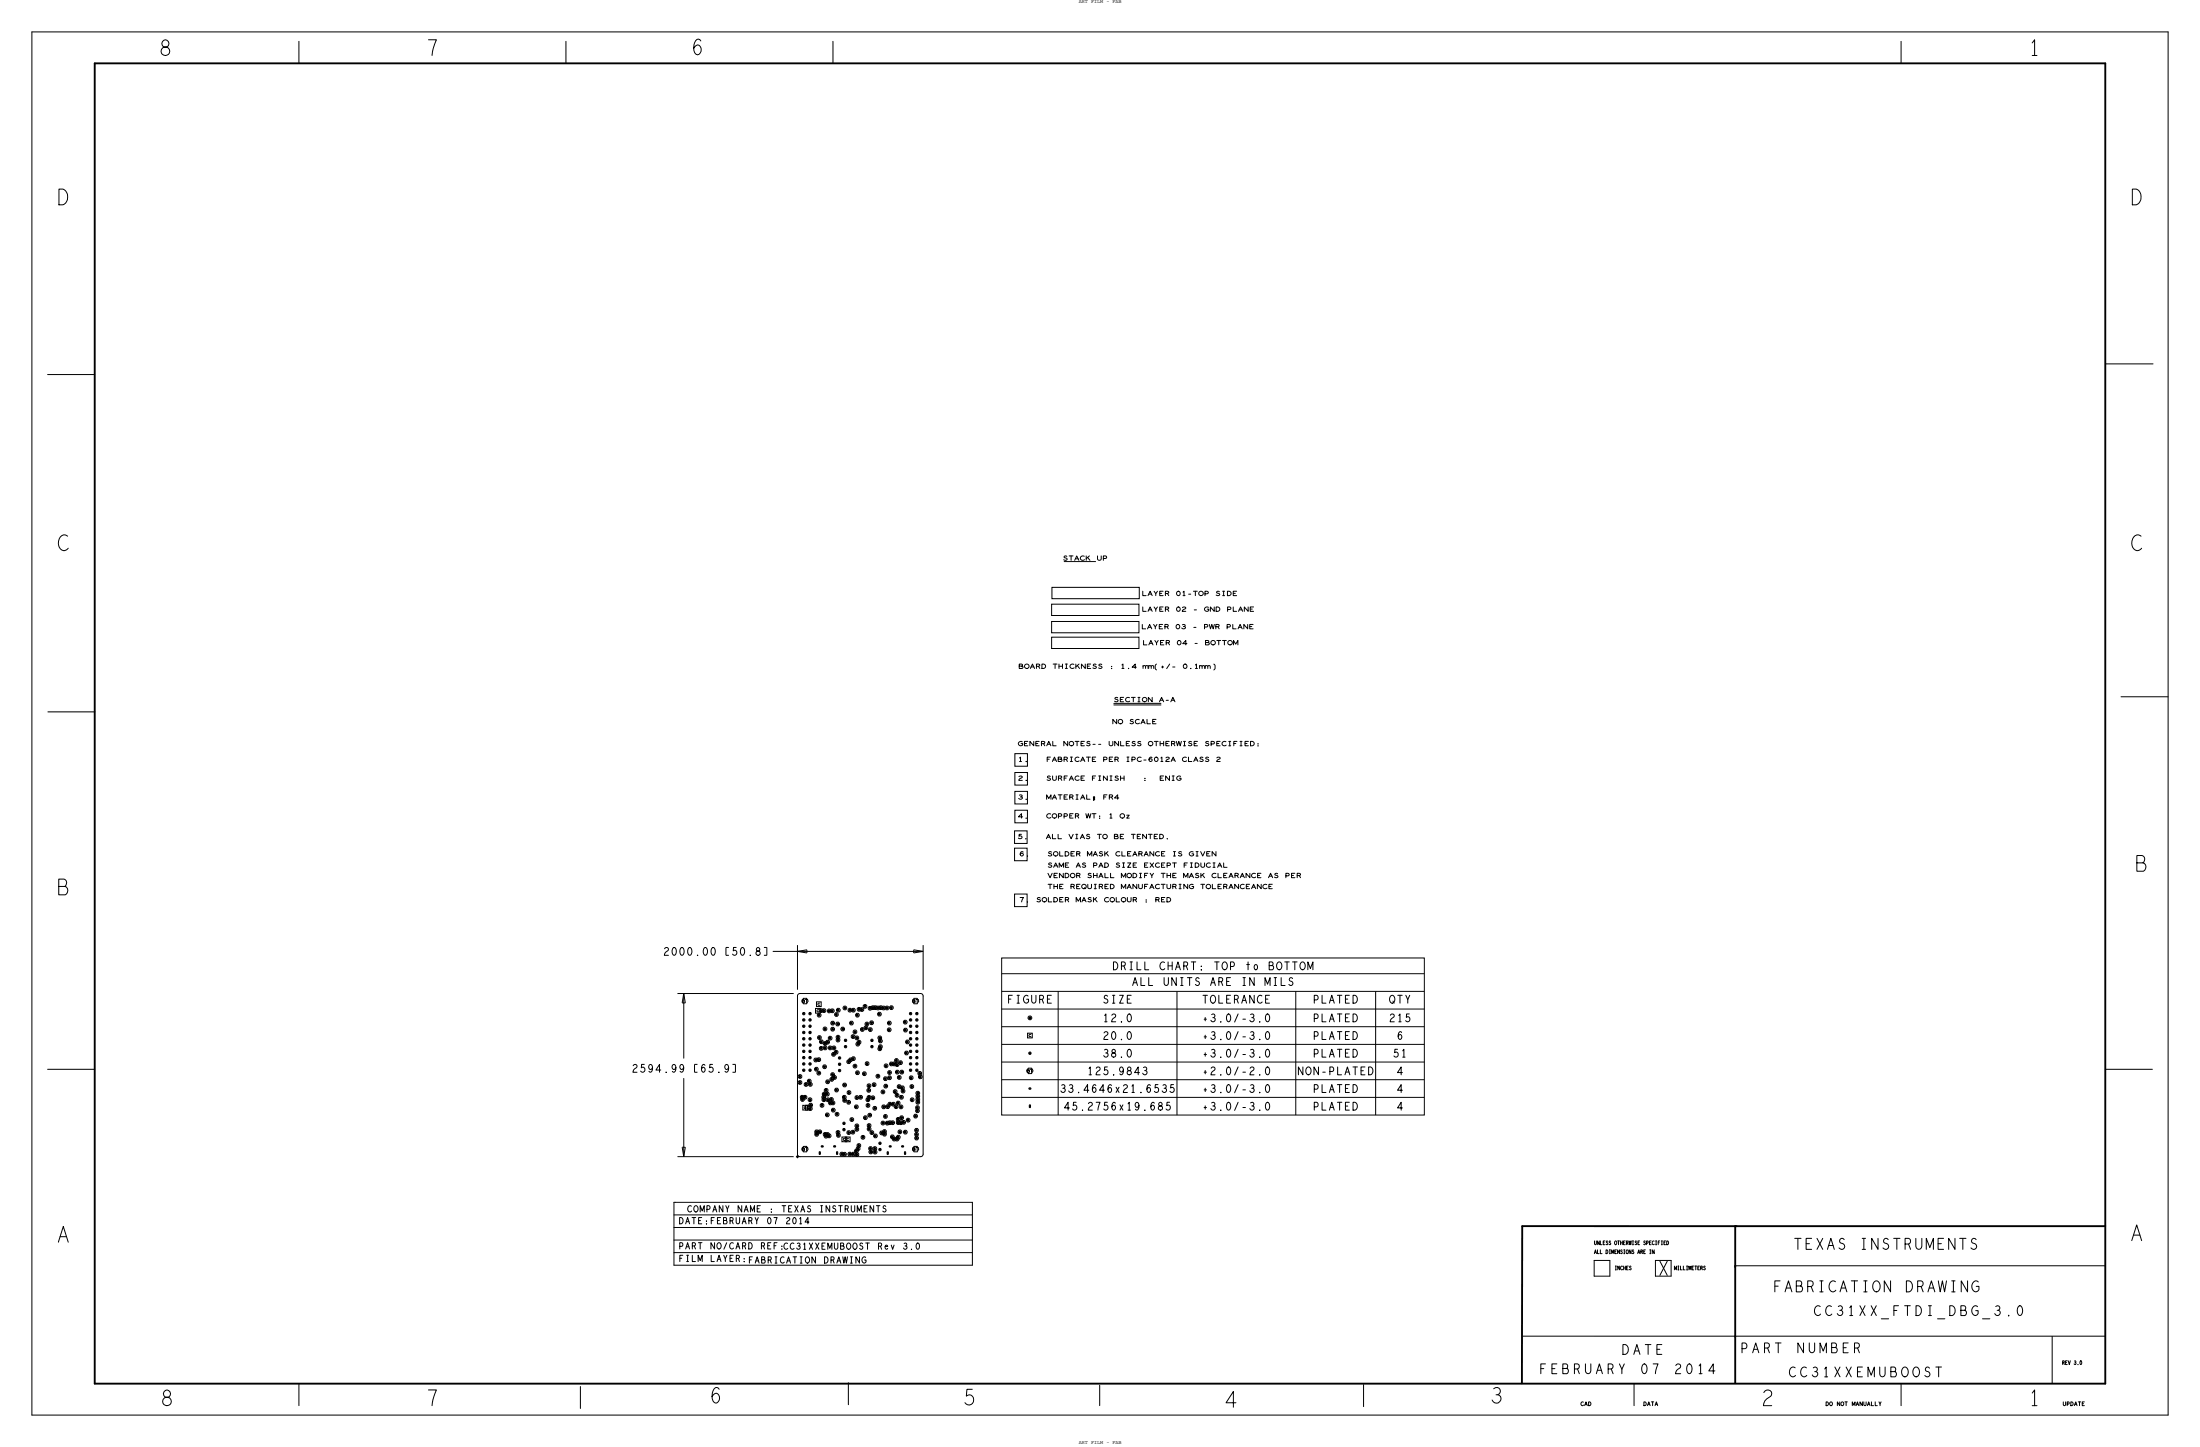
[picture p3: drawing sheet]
<svg xmlns="http://www.w3.org/2000/svg" width="889mm" height="585mm" viewBox="0 0 889 585" stroke-linecap="round" stroke-linejoin="round" font-family="sans-serif">
<!-- layer: Board Outline -->
<g fill="none" stroke="#000" stroke-width=".4">
<path d="M293.5 382.8h1.2zM293.5 382.8v3.1zM293.5 385.9h1.2zM308.8 382.8h1.2zM308.8 385.9h1.2zM310 382.8v3.1zM312.4 384.4h10zM322.4 384.4h50.8zM322.4 384.4l3.8 .6zM322.4 381.8v18.1zM322.4 384.4l3.8-.7zM326.2 383.7v1.3z"/>
<path d="M369.4 383.7v1.3zM369.4 385l3.8-.6zM369.4 383.7l3.8 .7zM373.2 381.8v18.1zM273.9 401.4h47zM275.8 405.2h1.3zM276.4 401.4l-.6 3.8zM276.4 401.4v26.2zM276.4 401.4l.7 3.8zM322.4 402.4v63.9zM323.4 401.4h48.8zM323.4 401.4l-.7 .3-.3 .7"/>
<path d="M372.2 401.4l.7 .3 .3 .7M373.2 402.4v63.9zM276.4 435.6v31.7zM280.8 430h1.2zM280.8 430v3.2zM280.8 433.2h1.2zM296.1 430h1.2zM296.1 433.2h1.2zM297.3 430v3.2zM273.9 467.3h46.9zM275.8 463.5h1.3zM275.8 463.5l.6 3.8z"/>
<path d="M277.1 463.5l-.7 3.8zM322.4 466.3l.3 .7 .7 .3M323.4 467.3h48.8zM373.2 466.3l-.3 .7-.7 .3"/>
</g>
<!-- layer: Nets -->
<g fill="none" stroke="#000" stroke-width=".4">
<path d="M324.3 404.4h.8l.2 .3-.3 .4h-.7v-1.3l.7 .1v.5M324.8 403.3h1.3l.6 1.1-.6 1.1h-1.3l-.6-1.1zM325.1 409.3l-.4 .2 .3 .2v-.2M325.1 416.9l-.4 .2 .3 .3v-.3M325.1 414.4l-.4 .2 .3 .2v-.2M325.1 419.5l-.4 .1 .3 .3v-.2M325.1 411.9l-.4 .1 .3 .3v-.3M325.6 403.8h1M326.1 403.8v1.3M327.6 409.3l-.3 .2 .2 .2v-.2M327.6 411.9l-.3 .1 .2 .3v-.3M327.6 416.9l-.3 .2 .2 .3v-.3"/>
<path d="M327.6 414.4l-.3 .2 .2 .2v-.2M327.6 419.5l-.3 .1 .2 .3v-.2M329.7 407.4h1.9v1.9h-1.9zM330.1 404.7h1.9v1.9h-1.9zM330.9 410.1h.5l-.1 .4h-.4v-.8l.4 .1v.3M331 419.1l.5 .1-.1 .4h-.4v-.8h.4v.3M331 408a.47 .47 0 0 0-.6 0 .47 .47 0 0 0 0 .7 .47 .47 0 0 0 .6 0M331.4 405.3a.47 .47 0 0 0-.7 .1 .47 .47 0 0 0 .1 .6 .47 .47 0 0 0 .6 0M331.7 408.3h.5l-.1 .4h-.4v-.8h.4v.4M332.8 408.3h.5l-.1 .4h-.4v-.8h.4v.4M333.2 415.7h.5l-.1 .4h-.4v-.8h.5l-.1 .4M334.9 408.4h.5l-.1 .4h-.4v-.8l.5 .1-.1 .3"/>
<path d="M335.3 419.4h.5l-.1 .4h-.4v-.8l.4 .1v.3M336.2 408.3l.5 .1-.1 .3h-.4v-.7h.4v.3M336.3 413.3h.5l-.1 .4h-.4v-.7h.5l-.1 .3M336.3 415.8h.5l-.1 .4h-.4v-.8h.5l-.1 .4M337.8 409.8l.5 .1v.3h-.5v-.7h.5l-.1 .3M338.4 413.7h.4v.4h-.4v-.8l.4 .1-.1 .3M338.5 419h.5l-.1 .4h-.4v-.8l.4 .1v.3M338.6 408.1h.5l-.1 .4h-.4v-.8l.4 .1v.3M340.4 415.7h.5l-.1 .4h-.4v-.8l.4 .1v.3M341.3 407.2h.5l-.1 .4h-.4v-.8l.4 .1v.3M343.3 408.1h.5l-.1 .4h-.4v-.8l.4 .1v.3M343.9 413.3h.5l-.1 .4h-.4v-.8l.4 .1v.3"/>
<path d="M344.6 418.8h.5l-.1 .4h-.4v-.8h.4v.4M344.7 408.1h.5l-.1 .4h-.4v-.8l.4 .1v.3M345.3 416.8l.5 .1v.4h-.5v-.8h.5l-.1 .3M346.1 419.3h.5l-.1 .4h-.4v-.8l.4 .1v.3M346.3 410.1h.5v.4h-.5v-.8l.5 .1-.1 .3M347 407.7l.5 .1-.1 .3h-.4v-.7h.4v.3M348.1 407.8l.5 .1v.3h-.5v-.7h.5l-.1 .3M348.3 415.9h.5l-.1 .4h-.4v-.8l.4 .1v.3M349.4 406.6h.5l-.1 .4h-.4v-.8h.4v.4M349.8 415.2h.5l-.1 .4h-.4v-.8l.4 .1v.3M350.2 413.7h.4v.4h-.4v-.8l.4 .1v.3M351.4 407.3h.5v.4h-.5v-.7h.5l-.1 .3"/>
<path d="M351.6 415.9l.4 .1v.3h-.4v-.7h.4v.3M352.1 413.2h.5l-.1 .4h-.4v-.8h.4v.4M352.6 407.1h.5l-.1 .4h-.4v-.8h.4v.4M353.6 407.1h.5l-.1 .4h-.4v-.8h.4v.4M354.6 407.2h.5l-.1 .4h-.4v-.8l.4 .1v.3M355.2 409.7h.5l-.1 .4h-.4v-.8l.5 .1-.1 .3M355.4 419.3h.5l-.1 .4h-.4v-.8l.4 .1v.3M355.8 407.1h.4v.4h-.4v-.8h.4l-.1 .4M356.9 407.2h.5l-.1 .4h-.4v-.8l.4 .1v.3M358.3 407.2h.5l-.1 .4h-.4v-.8l.4 .1v.3M359.2 416h.5l-.1 .4h-.4v-.7h.4v.3M359.2 413.3h.5v.4h-.5v-.8l.5 .1-.1 .3"/>
<path d="M360.1 407.1h.5l-.1 .4h-.4v-.8h.4v.4M365.7 412.9h.4v.4h-.4v-.7h.4v.3M365.8 416.1l.4 .1v.3h-.4v-.7h.4v.3M368.3 416.9l-.4 .2 .2 .3 .1-.3M368.3 419.5l-.4 .1 .2 .3 .1-.2M368.3 411.9l-.4 .1 .2 .3 .1-.3M368.3 409.3l-.4 .2 .2 .2 .1-.2M368.3 414.4l-.4 .2 .2 .2 .1-.2M369 404.4h.8l.2 .3-.3 .4h-.7v-1.3l.7 .1v.5M369.5 403.3h1.3l.6 1.1-.6 1.1h-1.3l-.6-1.1zM370.3 403.8h1M370.8 403.8v1.3"/>
<path d="M370.8 409.3l-.4 .2 .3 .2v-.2M370.8 411.9l-.4 .1 .3 .3v-.3M370.8 419.5l-.4 .1 .3 .3v-.2M370.8 414.4l-.4 .2 .3 .2v-.2M370.8 416.9l-.4 .2 .3 .3v-.3M323.1 434.9h.5l-.1 .4h-.4v-.8l.4 .1v.3M323.1 437.3h.5l-.1 .4h-.4v-.8l.4 .1v.3M325.1 424.6l-.4 .1 .3 .3v-.3M325.1 422l-.4 .2 .3 .2v-.2M325.1 427.1l-.4 .2 .3 .2v-.2M325.1 432.2l-.4 .1 .3 .3v-.2M325.1 429.6l-.4 .2 .3 .3v-.3"/>
<path d="M325.6 438.1h.4v.4h-.4v-.8l.4 .1v.3M326.9 436.7l.4 .1v.4h-.4v-.8h.4v.3M327.3 438.1h.5l-.1 .4h-.4v-.8h.4v.4M327.6 422l-.3 .2 .2 .2v-.2M327.6 427.1l-.3 .2 .2 .2v-.2M327.6 424.6l-.3 .1 .2 .3v-.3M327.6 432.2l-.3 .1 .2 .3v-.2M327.6 429.6l-.3 .2 .2 .3v-.3M329.5 428.2h.5l-.1 .4h-.4v-.8l.4 .1v.3M329.7 431.9l.5 .1v.3h-.5v-.7h.5l-.1 .3M330.7 428.1h.5l-.1 .4h-.4v-.8l.4 .1v.3M330.7 433.5h.5l-.1 .4h-.4v-.7h.4v.3"/>
<path d="M331.7 423.5h.5l-.1 .4h-.4v-.7h.4v.3M331.7 420.8l.5 .1v.3h-.5v-.7h.5l-.1 .3M333.1 430.9l.4 .1v.3h-.4v-.7h.4v.3M333.3 421.5l.5 .1-.1 .4h-.4v-.8h.4v.3M333.3 423.3h.5l-.1 .4h-.4v-.7h.4v.3M334.3 437h.5l-.1 .4h-.4v-.7h.4v.3M334.3 421h.5l-.1 .4h-.4v-.8l.4 .1v.3M335.3 423.3h.5l-.1 .4h-.4v-.7h.4v.3M335.9 436l.5 .1v.3h-.5v-.7h.5l-.1 .3M336.3 434.1h.5l-.1 .4h-.4v-.7h.4v.3M336.7 425.9l.5 .1-.1 .3h-.4v-.7h.4v.3M336.8 423.3h.5l-.1 .4h-.4v-.7h.5l-.1 .3"/>
<path d="M337.1 435.3h.5l-.1 .4h-.4v-.8h.4v.4M337.7 425.1h.5l-.1 .4h-.4v-.8l.5 .1-.1 .3M338.5 420.1l.5 .1-.1 .4h-.4v-.8h.4v.3M339.6 432.3l-.4 .2 .2 .2 .1-.2M339.6 427.2l-.4 .2 .2 .3 .1-.3M339.6 429.8l-.4 .1 .2 .3 .1-.2M341.1 438.3h.5v.4h-.5v-.7h.5l-.1 .3M342 422.6l-.4 .2 .2 .3 .1-.3M342 420.1l-.4 .2 .2 .2 .1-.2M342.8 428.9h.5l-.1 .4h-.4v-.7h.4v.3M343.6 428.1l.4 .1v.4h-.4v-.8h.4v.3M344.7 427.7h.5l-.1 .4h-.4v-.8h.4v.4"/>
<path d="M345.3 430.7h.5v.4h-.5v-.8l.5 .1-.1 .3M346.4 433.4h.4v.4h-.4v-.8h.4l-.1 .4M346.5 421.8h.5l-.1 .4h-.4v-.8l.4 .1v.3M347 421h.5l-.1 .4h-.4v-.7h.4v.3M349.1 433.7l.5 .1v.4h-.5v-.8h.5l-.1 .3M350.3 429.7h.4v.4h-.4v-.8l.4 .1-.1 .3M351 438.6h.5l-.1 .4h-.4v-.7h.4v.3M352.7 422.6l-.4 .2 .2 .3v-.3M352.7 420.1l-.4 .2 .2 .2v-.2M353.1 438.2h.5l-.1 .4h-.4v-.8l.4 .1v.3M354.6 434.8h.5l-.1 .4h-.4v-.8h.4v.4M355.4 423.7h.5l-.1 .4h-.4v-.8l.4 .1v.3"/>
<path d="M355.6 420.5l.5 .1-.1 .3h-.4v-.7h.5l-.1 .3M355.6 422.8h.5l-.1 .4h-.4v-.7h.5l-.1 .3M357.7 435.8h.4v.4h-.4v-.8l.4 .1v.3M357.8 438.8h.5l-.1 .4h-.4v-.8h.4v.4M357.9 430.6h.5l-.1 .4h-.4v-.8h.4v.4M359.3 435.4h.5l-.1 .4h-.4v-.8l.4 .1v.3M359.3 433.3h.5l-.1 .4h-.4v-.8l.5 .1-.1 .3M360.1 429.8h.5l-.1 .4h-.4v-.8l.4 .1v.3M361.2 429.8h.5l-.1 .4h-.4v-.8l.4 .1v.3M362.1 428.4h.5l-.1 .4h-.4v-.8l.4 .1v.3M362.4 430.1h.4v.4h-.4v-.8l.4 .1v.3M362.5 433.1h.4v.4h-.4v-.8l.4 .1v.3"/>
<path d="M363.2 438.9l.5 .1-.1 .3h-.4v-.7h.4v.3M363.2 435.3h.5v.4h-.5v-.8h.5l-.1 .4M363.8 429.3h.4v.4h-.4v-.8l.4 .1-.1 .3M364.3 433.1h.4v.4h-.4v-.8l.4 .1v.3M364.5 439.5h.5l-.1 .4h-.4v-.8h.4v.4M366.2 425.4h.4v.4h-.4v-.8l.4 .1v.3M366.5 420.9h.5v.4h-.5v-.7h.5l-.1 .3M368.1 435.4h.5l-.1 .4h-.4v-.8l.4 .1v.3M368.3 429.6l-.4 .2 .2 .3 .1-.3M368.3 432.2l-.4 .1 .2 .3 .1-.2M368.3 424.6l-.4 .1 .2 .3 .1-.3M368.3 427.1l-.4 .2 .2 .2 .1-.2"/>
<path d="M368.3 422l-.4 .2 .2 .2 .1-.2M368.3 438.9l.5 .1-.1 .3h-.4v-.7h.5l-.1 .3M370.8 432.2l-.4 .1 .3 .3v-.2M370.8 422l-.4 .2 .3 .2v-.2M370.8 424.6l-.4 .1 .3 .3v-.3M370.8 427.1l-.4 .2 .3 .2v-.2M370.8 429.6l-.4 .2 .3 .3v-.3M371.5 433.6h.5l-.1 .4h-.4v-.7h.5l-.1 .3M371.8 435h.4v.4h-.4v-.7h.4l-.1 .3M324 443.3h.5l-.1 .4h-.4v-.8h.4v.4M324.1 444.2h.5l-.1 .4h-.4v-.8h.5l-.1 .4M324.5 446.6h1.9v1.9h-1.9z"/>
<path d="M325.1 443.3h.5v.4h-.5v-.8h.5l-.1 .4M325.6 446.6h1.9v1.9h-1.9zM325.8 447.1a.47 .47 0 0 0-.6 .1 .47 .47 0 0 0 0 .6 .47 .47 0 0 0 .7 0M326.9 447.1a.47 .47 0 0 0-.6 .1 .47 .47 0 0 0 0 .6 .47 .47 0 0 0 .7 0M327.1 444.2l.5 .1v.4h-.5v-.8h.5l-.1 .3M327.3 447.8l.5 .1-.1 .3h-.4v-.7h.4v.3M327.4 446.4l.5 .1v.3h-.5v-.7h.5l-.1 .3M329.8 458.2l.5 .1v.4h-.5v-.8h.5l-.1 .3M329.8 457.2l.5 .1v.3h-.5v-.7h.5l-.1 .3M331.1 457.2l.5 .1-.1 .3h-.4v-.7h.4v.3M332 446.5l.5 .1-.1 .3h-.4v-.7h.5l-.1 .3M332.7 443.3h.5l-.1 .4h-.4v-.8h.4v.4"/>
<path d="M332.8 444.3h.4v.4h-.4v-.8h.4v.4M332.9 442h.5l-.1 .4h-.4v-.8l.4 .1v.3M333.3 458.3h.5l-.1 .4h-.4v-.8h.4v.4M333.7 459h.4v.4h-.4v-.8l.4 .1-.1 .3M333.7 440.5h.5l-.1 .4h-.4v-.8h.4v.4M334.2 442h.4v.4h-.4v-.8l.4 .1v.3M334.2 450.4h.4v.4h-.4v-.8l.4 .1v.3M334.2 458.3h.5v.4h-.5v-.8l.5 .1-.1 .3M334.4 444.3h.5l-.1 .4h-.4v-.8l.4 .1v.3M334.9 458.9h.5l-.1 .4h-.4v-.8h.4v.4M335.4 445.5l.5 .1v.4h-.5v-.8h.5l-.1 .3M335.8 444.2h.5l-.1 .4h-.4v-.8h.4v.4"/>
<path d="M336.4 445.5l.5 .1v.4h-.5v-.8h.5l-.1 .3M336.6 448.5h.5l-.1 .4h-.4v-.8l.4 .1v.3M337.9 440.3l.5 .1-.1 .3h-.4v-.7h.4v.3M338.1 450.1h.5l-.1 .4h-.4v-.7h.4v.3M338.5 457.5h.5l-.1 .4h-.4v-.8l.4 .1v.3M338.7 458.7h.4v.4h-.4v-.8h.4v.4M340.4 459.4h1.9v1.9h-1.9zM341 443.3h.5l-.1 .4h-.4v-.8h.5l-.1 .4M341.2 444.5l.4 .1v.3h-.4v-.7h.4v.3M341.4 453.6l-.4 .2 .2 .3v-.3M341.4 456.2l-.4 .1 .2 .3v-.2M341.7 459.9a.47 .47 0 0 0-.7 .1 .47 .47 0 0 0 .1 .6 .47 .47 0 0 0 .6 0"/>
<path d="M341.8 459.4h1.9v1.9h-1.9zM342.8 445.3h.5l-.1 .4h-.4v-.8l.4 .1v.3M342.8 457.5l.5 .1-.1 .3h-.4v-.7h.5l-.1 .3M342.9 441.4h.5l-.1 .4h-.4v-.8h.5l-.1 .4M343.1 459.9a.47 .47 0 0 0-.7 .1 .47 .47 0 0 0 .1 .6 .47 .47 0 0 0 .6 0M344.1 452.3h.5l-.1 .4h-.4v-.8l.4 .1v.3M344.5 457.4h.5l-.1 .4h-.4v-.8h.4v.4M345.9 447.1l.5 .1-.1 .3h-.4v-.7h.4v.3M346.1 443.4h.5l-.1 .4h-.4v-.8l.4 .1v.3M346.1 454.8h.5l-.1 .4h-.4v-.7h.4v.3M346.1 456.2h.5l-.1 .4h-.4v-.7h.4v.3M347.6 443.3h.5l-.1 .4h-.4v-.8h.5l-.1 .4"/>
<path d="M348.6 459.4l.4 .1v.3h-.4v-.7h.4v.3M349.6 451.5h.4v.4h-.4v-.7h.4l-.1 .3M350.5 444.3h.5v.4h-.5v-.8l.5 .1-.1 .3M350.6 446.6h.5l-.1 .4h-.4v-.8h.4v.4M350.9 440.5h.5l-.1 .4h-.4v-.8h.4v.4M351 443.3h.5l-.1 .4h-.4v-.7h.5l-.1 .3M351.1 454.7h.4v.4h-.4v-.8l.4 .1-.1 .3M351.1 456.1h.4v.4h-.4v-.8l.4 .1-.1 .3M351.3 450.5h.5l-.1 .4h-.4v-.8l.4 .1v.3M352.2 457.5l.5 .1-.1 .3h-.4v-.7h.4v.3M352.6 443.5h.4v.4h-.4v-.8l.4 .1v.3M353.3 447.7h.5v.4h-.5v-.7h.5l-.1 .3"/>
<path d="M353.6 458.9h.5l-.1 .4h-.4v-.8l.5 .1-.1 .3M356.1 457.7h.5v.4h-.5v-.8h.5l-.1 .4M356.6 441.1h.5v.4h-.5v-.8l.5 .1-.1 .3M356.7 453.7h.4v.4h-.4v-.8l.4 .1-.1 .3M357 447.1l.4 .1v.3h-.4v-.7h.4l-.1 .3M357.3 457.1h.5l-.1 .4h-.4v-.8l.4 .1v.3M357.3 458.2h.5l-.1 .4h-.4v-.8l.4 .1v.3M357.7 451h.4v.4h-.4v-.7h.4v.3M358.4 453.7h.5l-.1 .4h-.4v-.7h.4v.3M358.5 447.1h.5v.4h-.5v-.8l.5 .1-.1 .3M359.4 446.1h.5v.4h-.5v-.8h.5l-.1 .4M359.4 453.5l.5 .1v.4h-.5v-.8h.5l-.1 .3"/>
<path d="M360.5 459.3h.4v.4h-.4v-.8h.4l-.1 .4M360.6 453.5l.5 .1-.1 .4h-.4v-.8h.4v.3M360.9 446.1h.4v.4h-.4v-.8h.4v.4M361.6 441h.5l-.1 .4h-.4v-.8l.4 .1v.3M362 447.1h.4v.4h-.4v-.8l.4 .1-.1 .3M362.4 442.5h.4v.4h-.4v-.8l.4 .1v.3M362.8 445.6h.5l-.1 .4h-.4v-.7h.4v.3M362.8 453.5h.5l-.1 .4h-.4v-.8l.4 .1v.3M362.8 452.2h.5l-.1 .4h-.4v-.8l.4 .1v.3M362.9 459.4h.4v.4h-.4v-.8l.4 .1v.3M363.5 457.2l.5 .1-.1 .3h-.4v-.7h.4v.3M363.9 453.5l.5 .1-.1 .4h-.4v-.8h.4v.3"/>
<path d="M364 447.1l.4 .1v.4h-.4v-.8h.4l-.1 .3M364.1 443.3h.5v.4h-.5v-.8h.5l-.1 .4M364.2 451.5l.5 .1-.1 .3h-.4v-.7h.4v.3M364.8 440.8h.5l-.1 .4h-.4v-.8h.4v.4M365 453.4h.5l-.1 .4h-.4v-.8l.5 .1-.1 .3M365.7 457.4h.5l-.1 .4h-.4v-.8h.4v.4M366.8 452.5h.5l-.1 .4h-.4v-.8l.5 .1-.1 .3M368.5 444.3h.4v.4h-.4v-.8l.4 .1-.1 .3M369.8 450.9h.5v.4h-.5v-.8l.5 .1-.1 .3M370.2 458.2l.5 .1-.1 .4h-.4v-.8h.5l-.1 .3M370.2 456.6h.5l-.1 .4h-.4v-.8l.5 .1-.1 .3M370.3 459.7l.4 .1v.4h-.4v-.8h.4l-.1 .3"/>
<path d="M370.6 448.7h.5l-.1 .4h-.4v-.7h.4v.3M370.6 447.5h.5l-.1 .4h-.4v-.8h.4v.4M370.7 445.3h.5v.4h-.5v-.8l.5 .1-.1 .3M370.7 441.6h.5v.4h-.5v-.7h.5l-.1 .3M370.7 442.9h.5v.4h-.5v-.8l.5 .1-.1 .3M370.7 444.2h.5v.4h-.5v-.8h.5l-.1 .4M324.3 464.2h.8l.2 .3-.3 .4h-.7v-1.3l.7 .1v.5M324.8 463.1h1.3l.6 1.1-.6 1.1h-1.3l-.6-1.1zM325.6 463.6h1M326.1 463.6v1.3M331.2 465.3l.5 .2-.3 .9-.2-.2zM331.3 465.7v.3"/>
<path d="M331.3 465.8h.2M331.5 465.7v.3M332.3 463l.2 .2M337.3 463l.2 .2M338.2 465.3l.5 .2-.3 .9-.2-.2zM338.3 465.8h.2M338.3 465.7v.3M338.5 465.7v.3M340 466.2h.5l-.1 .4h-.4v-.7h.5l-.1 .3M341.1 466.3h.5l-.1 .4h-.4v-.8l.5 .1-.1 .3M343.2 466.2h.5v.4h-.5v-.7h.5l-.1 .3M344.7 466.2h.5l-.1 .4h-.4v-.7h.4v.3"/>
<path d="M345.9 465h.5l-.1 .4h-.4v-.8l.5 .1-.1 .3M346.1 466.4h.5l-.1 .4h-.4v-.8l.5 .1-.1 .3M346.6 464h.5l-.1 .4h-.4v-.7h.4v.3M346.9 462.8h.5l-.1 .4h-.4v-.8l.4 .1v.3M351.6 464h.5v.4h-.5v-.8l.5 .1-.1 .3M351.7 465.4h.5v.4h-.5v-.8h.5l-.1 .4M353.4 464h.5l-.1 .4h-.4v-.8l.4 .1v.3M353.5 465.4h.4v.4h-.4v-.7h.4v.3M355.9 461.7l-.4 .1 .3 .3v-.2M355.9 464.2l-.4 .2 .3 .3v-.3M358.7 465.3l.4 .2-.2 .9-.3-.2zM358.8 465.7v.3"/>
<path d="M358.8 465.8h.2M359 465.7v.3M359.7 463l.3 .2M361.2 460.1l.5 .1-.1 .4h-.4v-.8h.4v.3M362.3 460.1l.5 .1v.4h-.5v-.8h.5l-.1 .3M364.7 463l.3 .2M365.7 465.3l.4 .2-.2 .9-.3-.2zM365.8 465.8h.2M365.8 465.7v.3M366 465.7v.3M369 464.2h.8l.2 .3-.3 .4h-.7v-1.3l.7 .1v.5M369.5 463.1h1.3l.6 1.1-.6 1.1h-1.3l-.6-1.1z"/>
<path d="M370.3 463.6h1M370.8 463.6v1.3"/>
<circle cx="324.9" cy="409.5" r=".49"/>
<circle cx="324.9" cy="414.6" r=".49"/>
<circle cx="324.9" cy="412" r=".49"/>
<circle cx="324.9" cy="417.1" r=".49"/>
<circle cx="324.9" cy="419.7" r=".49"/>
<circle cx="327.5" cy="419.7" r=".49"/>
<circle cx="327.5" cy="409.5" r=".49"/>
<circle cx="327.5" cy="412" r=".49"/>
<circle cx="327.5" cy="417.1" r=".49"/>
<circle cx="327.5" cy="414.6" r=".49"/>
<circle cx="331.2" cy="410.1" r=".77"/>
<circle cx="331.3" cy="419.2" r=".77"/>
<circle cx="332" cy="408.3" r=".77"/>
<circle cx="333.1" cy="408.3" r=".77"/>
<circle cx="333.5" cy="415.7" r=".77"/>
<circle cx="335.2" cy="408.4" r=".77"/>
<circle cx="335.6" cy="419.4" r=".77"/>
<circle cx="336.5" cy="408.4" r=".77"/>
<circle cx="336.6" cy="413.3" r=".77"/>
<circle cx="336.6" cy="415.8" r=".77"/>
<circle cx="338.1" cy="409.9" r=".77"/>
<circle cx="338.6" cy="413.7" r=".77"/>
<circle cx="338.8" cy="419" r=".77"/>
<circle cx="338.9" cy="408.1" r=".77"/>
<circle cx="340.7" cy="415.7" r=".77"/>
<circle cx="341.6" cy="407.2" r=".77"/>
<circle cx="343.6" cy="408.1" r=".77"/>
<circle cx="344.2" cy="413.3" r=".77"/>
<circle cx="344.9" cy="418.8" r=".77"/>
<circle cx="345" cy="408.1" r=".77"/>
<circle cx="345.6" cy="416.9" r=".77"/>
<circle cx="346.4" cy="419.3" r=".77"/>
<circle cx="346.6" cy="410.1" r=".77"/>
<circle cx="347.3" cy="407.8" r=".77"/>
<circle cx="348.4" cy="407.9" r=".77"/>
<circle cx="348.6" cy="415.9" r=".77"/>
<circle cx="349.7" cy="406.6" r=".77"/>
<circle cx="350.1" cy="415.2" r=".77"/>
<circle cx="350.5" cy="413.7" r=".77"/>
<circle cx="351.7" cy="407.4" r=".77"/>
<circle cx="351.9" cy="416" r=".77"/>
<circle cx="352.4" cy="413.2" r=".77"/>
<circle cx="352.9" cy="407.1" r=".77"/>
<circle cx="353.9" cy="407.1" r=".77"/>
<circle cx="354.9" cy="407.2" r=".77"/>
<circle cx="355.5" cy="409.7" r=".77"/>
<circle cx="355.7" cy="419.3" r=".77"/>
<circle cx="356" cy="407.1" r=".77"/>
<circle cx="357.2" cy="407.2" r=".77"/>
<circle cx="358.6" cy="407.2" r=".77"/>
<circle cx="359.5" cy="416" r=".77"/>
<circle cx="359.5" cy="413.3" r=".77"/>
<circle cx="360.4" cy="407.1" r=".77"/>
<circle cx="366" cy="412.9" r=".77"/>
<circle cx="366.1" cy="416.2" r=".77"/>
<circle cx="368.1" cy="409.5" r=".49"/>
<circle cx="368.1" cy="414.6" r=".49"/>
<circle cx="368.1" cy="419.7" r=".49"/>
<circle cx="368.1" cy="417.1" r=".49"/>
<circle cx="368.1" cy="412" r=".49"/>
<circle cx="370.6" cy="414.6" r=".49"/>
<circle cx="370.6" cy="417.1" r=".49"/>
<circle cx="370.6" cy="409.5" r=".49"/>
<circle cx="370.6" cy="412" r=".49"/>
<circle cx="370.6" cy="419.7" r=".49"/>
<circle cx="323.4" cy="434.9" r=".77"/>
<circle cx="323.4" cy="437.3" r=".77"/>
<circle cx="324.9" cy="432.4" r=".49"/>
<circle cx="324.9" cy="427.3" r=".49"/>
<circle cx="324.9" cy="424.7" r=".49"/>
<circle cx="324.9" cy="422.2" r=".49"/>
<circle cx="324.9" cy="429.8" r=".49"/>
<circle cx="325.8" cy="438.1" r=".77"/>
<circle cx="327.1" cy="436.8" r=".77"/>
<circle cx="327.5" cy="427.3" r=".49"/>
<circle cx="327.5" cy="424.7" r=".49"/>
<circle cx="327.5" cy="422.2" r=".49"/>
<circle cx="327.5" cy="429.8" r=".49"/>
<circle cx="327.5" cy="432.4" r=".49"/>
<circle cx="327.6" cy="438.1" r=".77"/>
<circle cx="329.8" cy="428.2" r=".77"/>
<circle cx="330" cy="432" r=".77"/>
<circle cx="331" cy="428.1" r=".77"/>
<circle cx="331" cy="433.5" r=".77"/>
<circle cx="332" cy="423.5" r=".77"/>
<circle cx="332" cy="420.9" r=".77"/>
<circle cx="333.4" cy="431" r=".77"/>
<circle cx="333.6" cy="421.6" r=".77"/>
<circle cx="333.6" cy="423.4" r=".77"/>
<circle cx="334.6" cy="437.1" r=".77"/>
<circle cx="334.6" cy="421" r=".77"/>
<circle cx="335.6" cy="423.4" r=".77"/>
<circle cx="336.2" cy="436.1" r=".77"/>
<circle cx="336.6" cy="434.1" r=".77"/>
<circle cx="337" cy="426" r=".77"/>
<circle cx="337.1" cy="423.4" r=".77"/>
<circle cx="337.4" cy="435.3" r=".77"/>
<circle cx="338" cy="425.1" r=".77"/>
<circle cx="338.8" cy="420.2" r=".77"/>
<circle cx="339.4" cy="432.5" r=".49"/>
<circle cx="339.4" cy="430" r=".49"/>
<circle cx="339.4" cy="427.4" r=".49"/>
<circle cx="341.4" cy="438.3" r=".77"/>
<circle cx="341.8" cy="422.8" r=".49"/>
<circle cx="341.8" cy="420.3" r=".49"/>
<circle cx="343.1" cy="428.9" r=".77"/>
<circle cx="343.9" cy="428.2" r=".77"/>
<circle cx="345" cy="427.7" r=".77"/>
<circle cx="345.6" cy="430.7" r=".77"/>
<circle cx="346.6" cy="433.4" r=".77"/>
<circle cx="346.8" cy="421.8" r=".77"/>
<circle cx="347.3" cy="421" r=".77"/>
<circle cx="349.4" cy="433.8" r=".77"/>
<circle cx="350.5" cy="429.7" r=".77"/>
<circle cx="351.3" cy="438.6" r=".77"/>
<circle cx="352.5" cy="422.8" r=".49"/>
<circle cx="352.5" cy="420.3" r=".49"/>
<circle cx="353.4" cy="438.2" r=".77"/>
<circle cx="354.9" cy="434.8" r=".77"/>
<circle cx="355.7" cy="423.7" r=".77"/>
<circle cx="355.9" cy="422.8" r=".77"/>
<circle cx="355.9" cy="420.6" r=".77"/>
<circle cx="357.9" cy="435.8" r=".77"/>
<circle cx="358.1" cy="438.8" r=".77"/>
<circle cx="358.2" cy="430.6" r=".77"/>
<circle cx="359.6" cy="435.4" r=".77"/>
<circle cx="359.6" cy="433.3" r=".77"/>
<circle cx="360.4" cy="429.8" r=".77"/>
<circle cx="361.5" cy="429.8" r=".77"/>
<circle cx="362.4" cy="428.4" r=".77"/>
<circle cx="362.7" cy="430.1" r=".77"/>
<circle cx="362.8" cy="433.1" r=".77"/>
<circle cx="363.5" cy="439" r=".77"/>
<circle cx="363.5" cy="435.3" r=".77"/>
<circle cx="364" cy="429.3" r=".77"/>
<circle cx="364.6" cy="433.1" r=".77"/>
<circle cx="364.8" cy="439.5" r=".77"/>
<circle cx="366.5" cy="425.4" r=".77"/>
<circle cx="366.8" cy="420.9" r=".77"/>
<circle cx="368.1" cy="432.4" r=".49"/>
<circle cx="368.1" cy="424.7" r=".49"/>
<circle cx="368.1" cy="422.2" r=".49"/>
<circle cx="368.1" cy="427.3" r=".49"/>
<circle cx="368.1" cy="429.8" r=".49"/>
<circle cx="368.4" cy="435.4" r=".77"/>
<circle cx="368.6" cy="439" r=".77"/>
<circle cx="370.6" cy="432.4" r=".49"/>
<circle cx="370.6" cy="429.8" r=".49"/>
<circle cx="370.6" cy="424.7" r=".49"/>
<circle cx="370.6" cy="427.3" r=".49"/>
<circle cx="370.6" cy="422.2" r=".49"/>
<circle cx="371.8" cy="433.6" r=".77"/>
<circle cx="372" cy="435" r=".77"/>
<circle cx="324.3" cy="443.3" r=".77"/>
<circle cx="324.4" cy="444.2" r=".77"/>
<circle cx="325.4" cy="443.3" r=".77"/>
<circle cx="327.4" cy="444.3" r=".77"/>
<circle cx="327.6" cy="447.9" r=".77"/>
<circle cx="327.7" cy="446.5" r=".77"/>
<circle cx="330.1" cy="458.3" r=".77"/>
<circle cx="330.1" cy="457.3" r=".77"/>
<circle cx="331.4" cy="457.3" r=".77"/>
<circle cx="332.3" cy="446.6" r=".77"/>
<circle cx="333" cy="443.3" r=".77"/>
<circle cx="333.1" cy="444.3" r=".77"/>
<circle cx="333.2" cy="442" r=".77"/>
<circle cx="333.6" cy="458.3" r=".77"/>
<circle cx="333.9" cy="459" r=".77"/>
<circle cx="334" cy="440.5" r=".77"/>
<circle cx="334.5" cy="450.4" r=".77"/>
<circle cx="334.5" cy="442" r=".77"/>
<circle cx="334.5" cy="458.3" r=".77"/>
<circle cx="334.7" cy="444.3" r=".77"/>
<circle cx="335.2" cy="458.9" r=".77"/>
<circle cx="335.7" cy="445.6" r=".77"/>
<circle cx="336.1" cy="444.2" r=".77"/>
<circle cx="336.7" cy="445.6" r=".77"/>
<circle cx="336.9" cy="448.5" r=".77"/>
<circle cx="338.2" cy="440.4" r=".77"/>
<circle cx="338.4" cy="450.2" r=".77"/>
<circle cx="338.8" cy="457.5" r=".77"/>
<circle cx="339" cy="458.7" r=".77"/>
<circle cx="341.2" cy="456.4" r=".49"/>
<circle cx="341.2" cy="453.8" r=".49"/>
<circle cx="341.3" cy="443.3" r=".77"/>
<circle cx="341.5" cy="444.6" r=".77"/>
<circle cx="343.1" cy="445.3" r=".77"/>
<circle cx="343.1" cy="457.6" r=".77"/>
<circle cx="343.2" cy="441.4" r=".77"/>
<circle cx="344.4" cy="452.3" r=".77"/>
<circle cx="344.8" cy="457.4" r=".77"/>
<circle cx="346.2" cy="447.2" r=".77"/>
<circle cx="346.4" cy="454.8" r=".77"/>
<circle cx="346.4" cy="456.2" r=".77"/>
<circle cx="346.4" cy="443.4" r=".77"/>
<circle cx="347.9" cy="443.3" r=".77"/>
<circle cx="348.9" cy="459.5" r=".77"/>
<circle cx="349.8" cy="451.5" r=".77"/>
<circle cx="350.8" cy="444.3" r=".77"/>
<circle cx="350.9" cy="446.6" r=".77"/>
<circle cx="351.2" cy="440.5" r=".77"/>
<circle cx="351.3" cy="443.3" r=".77"/>
<circle cx="351.3" cy="456.1" r=".77"/>
<circle cx="351.3" cy="454.7" r=".77"/>
<circle cx="351.6" cy="450.5" r=".77"/>
<circle cx="352.5" cy="457.6" r=".77"/>
<circle cx="352.9" cy="443.5" r=".77"/>
<circle cx="353.6" cy="447.7" r=".77"/>
<circle cx="353.9" cy="458.9" r=".77"/>
<circle cx="356.4" cy="457.7" r=".77"/>
<circle cx="356.9" cy="441.1" r=".77"/>
<circle cx="356.9" cy="453.7" r=".77"/>
<circle cx="357.2" cy="447.2" r=".77"/>
<circle cx="357.6" cy="457.1" r=".77"/>
<circle cx="357.6" cy="458.2" r=".77"/>
<circle cx="357.9" cy="451" r=".77"/>
<circle cx="358.7" cy="453.7" r=".77"/>
<circle cx="358.8" cy="447.1" r=".77"/>
<circle cx="359.7" cy="446.1" r=".77"/>
<circle cx="359.7" cy="453.6" r=".77"/>
<circle cx="360.7" cy="459.3" r=".77"/>
<circle cx="360.9" cy="453.6" r=".77"/>
<circle cx="361.2" cy="446.1" r=".77"/>
<circle cx="361.9" cy="441" r=".77"/>
<circle cx="362.2" cy="447.1" r=".77"/>
<circle cx="362.6" cy="442.5" r=".77"/>
<circle cx="363.1" cy="445.6" r=".77"/>
<circle cx="363.1" cy="452.2" r=".77"/>
<circle cx="363.1" cy="453.5" r=".77"/>
<circle cx="363.2" cy="459.4" r=".77"/>
<circle cx="363.8" cy="457.3" r=".77"/>
<circle cx="364.2" cy="453.6" r=".77"/>
<circle cx="364.2" cy="447.2" r=".77"/>
<circle cx="364.4" cy="443.3" r=".77"/>
<circle cx="364.5" cy="451.6" r=".77"/>
<circle cx="365.1" cy="440.8" r=".77"/>
<circle cx="365.3" cy="453.4" r=".77"/>
<circle cx="366" cy="457.4" r=".77"/>
<circle cx="367.1" cy="452.5" r=".77"/>
<circle cx="368.7" cy="444.3" r=".77"/>
<circle cx="370.1" cy="450.9" r=".77"/>
<circle cx="370.5" cy="456.6" r=".77"/>
<circle cx="370.5" cy="458.3" r=".77"/>
<circle cx="370.5" cy="459.8" r=".77"/>
<circle cx="370.9" cy="448.8" r=".77"/>
<circle cx="370.9" cy="447.5" r=".77"/>
<circle cx="371" cy="445.3" r=".77"/>
<circle cx="371" cy="442.9" r=".77"/>
<circle cx="371" cy="444.2" r=".77"/>
<circle cx="371" cy="441.6" r=".77"/>
<circle cx="332.4" cy="463.1" r=".38"/>
<circle cx="337.4" cy="463.1" r=".38"/>
<circle cx="340.3" cy="466.3" r=".77"/>
<circle cx="341.4" cy="466.3" r=".77"/>
<circle cx="343.5" cy="466.3" r=".77"/>
<circle cx="345" cy="466.3" r=".77"/>
<circle cx="346.2" cy="465" r=".77"/>
<circle cx="346.4" cy="466.4" r=".77"/>
<circle cx="346.9" cy="464.1" r=".77"/>
<circle cx="347.2" cy="462.8" r=".77"/>
<circle cx="351.9" cy="464" r=".77"/>
<circle cx="352" cy="465.4" r=".77"/>
<circle cx="353.7" cy="464" r=".77"/>
<circle cx="353.8" cy="465.4" r=".77"/>
<circle cx="355.7" cy="464.4" r=".49"/>
<circle cx="355.7" cy="461.9" r=".49"/>
<circle cx="359.9" cy="463.1" r=".38"/>
<circle cx="361.5" cy="460.2" r=".77"/>
<circle cx="362.6" cy="460.2" r=".77"/>
<circle cx="364.9" cy="463.1" r=".38"/>
</g>
<!-- layer: Text -->
<path d="M491.9 306.2a.63 .63 0 0 1 .8-.4 .63 .63 0 0 1 .4 .8l-1 .5-.2 .6h1.4M519.8 353.8h1.2l.1-.7-1.3-.3v1.8" fill="none" stroke="#000" stroke-width=".4"/>
<!-- layer: Drawing Origin -->
<path d="M321.8 467.3h1.2M322.2 467.1h.4v.4h-.4zM322.4 466.7v1.2" fill="none" stroke="#000" stroke-width=".4"/>
<!-- layer: All Others -->
<g fill="none" stroke="#000" stroke-width=".4">
<path d="M12.9 12.9h863.6zM12.9 12.9v558.8zM120.8 16.7v8.9zM228.8 16.7v8.9zM336.7 16.7v8.9zM768.5 16.7v8.9zM876.5 12.9v558.8zM19.2 151.3h19.1zM851.3 147h19.1zM425.3 237.3h35.3v4.6h-35.3zM430.2 226.9h12.7zM425.1 244.1h35.3v4.6h-35.3z"/>
<path d="M425.1 251.1h35.3v4.5h-35.3zM425.1 257.4h35.3v4.6h-35.3zM19.4 287.6h19zM450.3 284.2h19zM450.3 284.8h19zM857.4 281.5h19.1zM410.3 304.5h5.1v5.1h-5.1zM410.3 312.1h5.1v5.1h-5.1zM410.3 319.7h5.1v5.1h-5.1zM410.1 335.7h5.1v5h-5.1zM410.3 327.3h5.1v5.1h-5.1zM410.1 342.7h5.1v5h-5.1z"/>
<path d="M410.1 361.2h5.1v5.1h-5.1zM404.9 393.4h170.9zM404.9 387h170.9v63.5h-170.9zM404.9 400.5h170.9zM404.9 407.7h170.9zM404.9 414.8h170.9zM415.4 417.4h1.9v1.9h-1.9zM416.1 411.2h.4v.4h-.4v-.8l.4 .1v.3M416.7 418a.47 .47 0 0 0-.6 0 .47 .47 0 0 0 0 .7 .47 .47 0 0 0 .7 0M427.8 400.5v50zM475.8 400.5v50zM523.8 400.5v50z"/>
<path d="M556.1 400.5v50zM19.2 432h19.1zM404.9 421.9h170.9zM404.9 429.1h170.9zM404.9 436.2h170.9zM415.2 432.6h.8l.2 .3-.3 .4h-.7v-1.3l.8 .1-.1 .5M415.7 431.5h1.3l.6 1.1-.6 1.1h-1.3l-.6-1.1zM416.4 439.6l-.1 .3M416.5 432h1M416.5 425.3l-.4 .2 .3 .2v-.2M417 432v1.3M851.1 432h19z"/>
<path d="M404.9 443.3h170.9zM416.2 446.4l.4 .2-.2 .9-.3-.3zM416.2 447h.3M416.2 446.8h.3M416.4 446.8v.2M272.5 490.8h120.6zM272.5 495.9h120.6zM272.5 485.7h.6zM272.5 485.7v25.4zM273.1 485.7h120zM393.1 485.7v25.4zM272.5 511.1h120.6z"/>
<path d="M272.5 501h120.6zM272.5 506.1h120.6zM644.5 515.6h6.3zM644.5 509.2v6.4zM644.5 509.2h6.3zM650.8 509.2v6.4zM701.5 511.4h149.6zM615.4 539.8h86zM701.5 539.8h149.6zM829.6 539.9v18.8zM120.8 559v8.9zM343 558.6v8.9z"/>
<path d="M444.6 559.6v8.3zM551.2 559.4v8.9zM660.6 559v8.9zM768.5 559v8.9zM12.9 571.7h863.6zM234.6 560.1v8.9z"/>
<circle cx="416.4" cy="411.2" r=".77"/>
<circle cx="416.4" cy="425.5" r=".49"/>
<circle cx="416.4" cy="439.8" r=".38"/>
</g>
<path d="M38.3 25.6h812.8zM38.3 25.6v533.4zM851.1 25.6v533.4zM615.4 495.4h86.6zM615.4 495.4l-.1 63.5zM701.5 495.4h149.6zM701.5 495.4v16.5zM701.5 511.4v28.7zM701.5 539.8v18.9zM38.3 559h812.8z" fill="none" stroke="#000" stroke-width=".76"/>
<g font-size="10.8">
<text x="64.5" y="22.4">8</text>
<text x="172.4" y="22.4">7</text>
<text x="279.6" y="22.2">6</text>
<text x="820.1" y="22.4">1</text>
<text x="23.2" y="82.7">D</text>
<text x="861.4" y="82.7">D</text>
<text x="23.2" y="222.4">C</text>
<text x="861.4" y="222.4">C</text>
<text x="863.3" y="352">B</text>
<text x="23.2" y="361.5">B</text>
<text x="23.2" y="501.8">A</text>
<text x="861.4" y="501.2">A</text>
<text x="65.1" y="567.9">8</text>
<text x="172.4" y="567.9">7</text>
<text x="287" y="566.9">6</text>
<text x="389.5" y="567.6">5</text>
<text x="495.2" y="568.5">4</text>
<text x="602.6" y="566.9">3</text>
<text x="712.2" y="567.9">2</text>
<text x="820.1" y="567.9">1</text>
</g>
<text font-size="9.7" x="670.4" y="515.2">X</text>
<g font-size="7.5">
<text x="725.2" y="504.7">TEXAS INSTRUMENTS</text>
<text x="716.9" y="521.9">FABRICATION DRAWING</text>
</g>
<g font-size="6.7">
<text x="733.3" y="531.5">CC31XX_FTDI_DBG_3.0</text>
<text x="655.7" y="547.2">DATE</text>
<text x="703.7" y="546.5">PART NUMBER</text>
<text x="622.4" y="555">FEBRUARY 07 2014</text>
<text x="723.1" y="556.2">CC31XXEMUBOOST</text>
</g>
<g font-size="5.4">
<text x="268.2" y="385.9">2000.00</text>
<text x="295.8" y="385.9">50.8</text>
<text x="449.8" y="391.8">DRILL CHART: TOP to BOTTOM</text>
<text x="457.7" y="398.1">ALL UNITS ARE IN MILS</text>
<text x="407.3" y="405.3">FIGURE</text>
<text x="445.9" y="405.3">SIZE</text>
<text x="486" y="405.3">TOLERANCE</text>
<text x="530.9" y="405.3">PLATED</text>
<text x="561.6" y="405.3">QTY</text>
<text x="445.9" y="412.8">12.0</text>
<text x="486" y="412.8">+3.0/-3.0</text>
<text x="530.9" y="412.8">PLATED</text>
<text x="561.6" y="412.8">215</text>
<text x="445.9" y="419.9">20.0</text>
<text x="486" y="419.9">+3.0/-3.0</text>
<text x="530.9" y="419.9">PLATED</text>
<text x="564.8" y="419.9">6</text>
<text x="445.9" y="427.1">38.0</text>
<text x="486" y="427.1">+3.0/-3.0</text>
<text x="530.9" y="427.1">PLATED</text>
<text x="563.2" y="427.1">51</text>
<text x="255.5" y="433.2">2594.99</text>
<text x="283.1" y="433.2">65.9</text>
<text x="439.6" y="434.2">125.9843</text>
<text x="486" y="434.2">+2.0/-2.0</text>
<text x="524.6" y="434.2">NON-PLATED</text>
<text x="564.8" y="434.2">4</text>
<text x="428.6" y="441.4">33.4646x21.6535</text>
<text x="486" y="441.4">+3.0/-3.0</text>
<text x="530.9" y="441.4">PLATED</text>
<text x="564.8" y="441.4">4</text>
<text x="430.1" y="448.5">45.2756x19.685</text>
<text x="486" y="448.5">+3.0/-3.0</text>
<text x="530.9" y="448.5">PLATED</text>
<text x="564.8" y="448.5">4</text>
</g>
<g font-size="4.3">
<text x="277.9" y="489.6">COMPANY NAME : TEXAS INSTRUMENTS</text>
<text x="274.5" y="494.4">DATE:FEBRUARY 07 2014</text>
<text x="274.5" y="504.6">PART NO/CARD REF:CC31XXEMUBOOST Rev 3.0</text>
<text x="274.5" y="509.7">FILM LAYER:FABRICATION DRAWING</text>
</g>
<g font-size="3">
<text x="429.7" y="226.4">STACK</text>
<text x="443.4" y="226.4">UP</text>
<text x="461.6" y="240.6">LAYER</text>
<text x="475.5" y="240.6">01-TOP</text>
<text x="491.8" y="240.6">SIDE</text>
<text x="461.6" y="247">LAYER</text>
<text x="475.5" y="247">02</text>
<text x="482.5" y="247">-</text>
<text x="487.1" y="247">GND</text>
<text x="496.4" y="247">PLANE</text>
<text x="461.5" y="254.1">LAYER</text>
<text x="475.4" y="254.1">03</text>
<text x="482.3" y="254.1">-</text>
<text x="486.9" y="254.1">PWR</text>
<text x="496.2" y="254.1">PLANE</text>
<text x="462" y="260.5">LAYER</text>
<text x="475.9" y="260.5">04</text>
<text x="482.8" y="260.5">-</text>
<text x="487.4" y="260.5">BOTTOM</text>
<text x="411.8" y="270.1">BOARD</text>
<text x="425.7" y="270.1">THICKNESS</text>
<text x="448.9" y="270.1">:</text>
<text x="453.5" y="270.1">1.4</text>
<text x="462.8" y="270.1">mm(+/-</text>
<text x="479" y="270.1">0.1mm)</text>
<text x="450.3" y="283.5">SECTION</text>
<text x="468.7" y="283.5">A-A</text>
<text x="449.6" y="292.4">NO</text>
<text x="456.5" y="292.4">SCALE</text>
<text x="411.5" y="301.3">GENERAL</text>
<text x="430.1" y="301.3">NOTES--</text>
<text x="448.6" y="301.3">UNLESS</text>
<text x="464.8" y="301.3">OTHERWISE</text>
<text x="488" y="301.3">SPECIFIED:</text>
<text x="411.5" y="307.7">1.</text>
<text x="423.1" y="307.7">FABRICATE</text>
<text x="446.3" y="307.7">PER</text>
<text x="455.6" y="307.7">IPC-6012A</text>
<text x="478.7" y="307.7">CLASS</text>
<text x="411.5" y="315.3">2.</text>
<text x="423.1" y="315.3">SURFACE</text>
<text x="441.7" y="315.3">FINISH</text>
<text x="462.5" y="315.3">:</text>
<text x="469.5" y="315.3">ENIG</text>
<text x="411.5" y="322.9">3.</text>
<text x="423.1" y="322.9">MATERIAL;</text>
<text x="446.3" y="322.9">FR4</text>
<text x="411.5" y="330.5">4.</text>
<text x="423.1" y="330.5">COPPER</text>
<text x="439.3" y="330.5">WT:</text>
<text x="448.6" y="330.5">1</text>
<text x="453.2" y="330.5">Oz</text>
<text x="411.4" y="338.8">5.</text>
<text x="423" y="338.8">ALL</text>
<text x="432.3" y="338.8">VIAS</text>
<text x="443.8" y="338.8">TO</text>
<text x="450.8" y="338.8">BE</text>
<text x="457.7" y="338.8">TENTED.</text>
<text x="412.1" y="345.8">6.</text>
<text x="423.6" y="345.8">SOLDER</text>
<text x="439.8" y="345.8">MASK</text>
<text x="451.4" y="345.8">CLEARANCE</text>
<text x="474.6" y="345.8">IS</text>
<text x="481.5" y="345.8">GIVEN</text>
<text x="423.5" y="350.4">SAME</text>
<text x="435.1" y="350.4">AS</text>
<text x="442" y="350.4">PAD</text>
<text x="451.3" y="350.4">SIZE</text>
<text x="462.9" y="350.4">EXCEPT</text>
<text x="479.1" y="350.4">FIDUCIAL</text>
<text x="423.5" y="354.6">VENDOR</text>
<text x="423.5" y="359">THE</text>
<text x="432.7" y="359">REQUIRED</text>
<text x="439.7" y="354.6">SHALL</text>
<text x="453.6" y="354.6">MODIFY</text>
<text x="453.6" y="359">MANUFACTURING</text>
<text x="469.8" y="354.6">THE</text>
<text x="479.1" y="354.6">MASK</text>
<text x="486" y="359">TOLERANCEANCE</text>
<text x="490.7" y="354.6">CLEARANCE</text>
<text x="513.8" y="354.6">AS</text>
<text x="520.8" y="354.6">PER</text>
<text x="412.1" y="364.4">7.</text>
<text x="419" y="364.4">SOLDER</text>
<text x="435.2" y="364.4">MASK</text>
<text x="446.8" y="364.4">COLOUR</text>
<text x="463" y="364.4">:</text>
<text x="467.6" y="364.4">RED</text>
</g>
<g font-size="2.6">
<text x="644.5" y="502.9">UNLESS OTHERWISE SPECIFIED</text>
<text x="644.5" y="506.5">ALL DIMENSIONS ARE IN</text>
<text x="652.7" y="513">INCHES</text>
<text x="676.8" y="513">MILLIMETERS</text>
<text x="833.7" y="551.3">REV 3.0</text>
<text x="639" y="567.9">CAD</text>
<text x="664.4" y="567.9">DATA</text>
<text x="738.1" y="567.9">DO NOT MANUALLY</text>
<text x="833.9" y="567.9">UPDATE</text>
</g>
<g font-size="2.1">
<text x="436.2" y="1.2">ART FILM - FAB</text>
<text x="436.2" y="583.4">ART FILM - FAB</text>
</g>
</svg>
